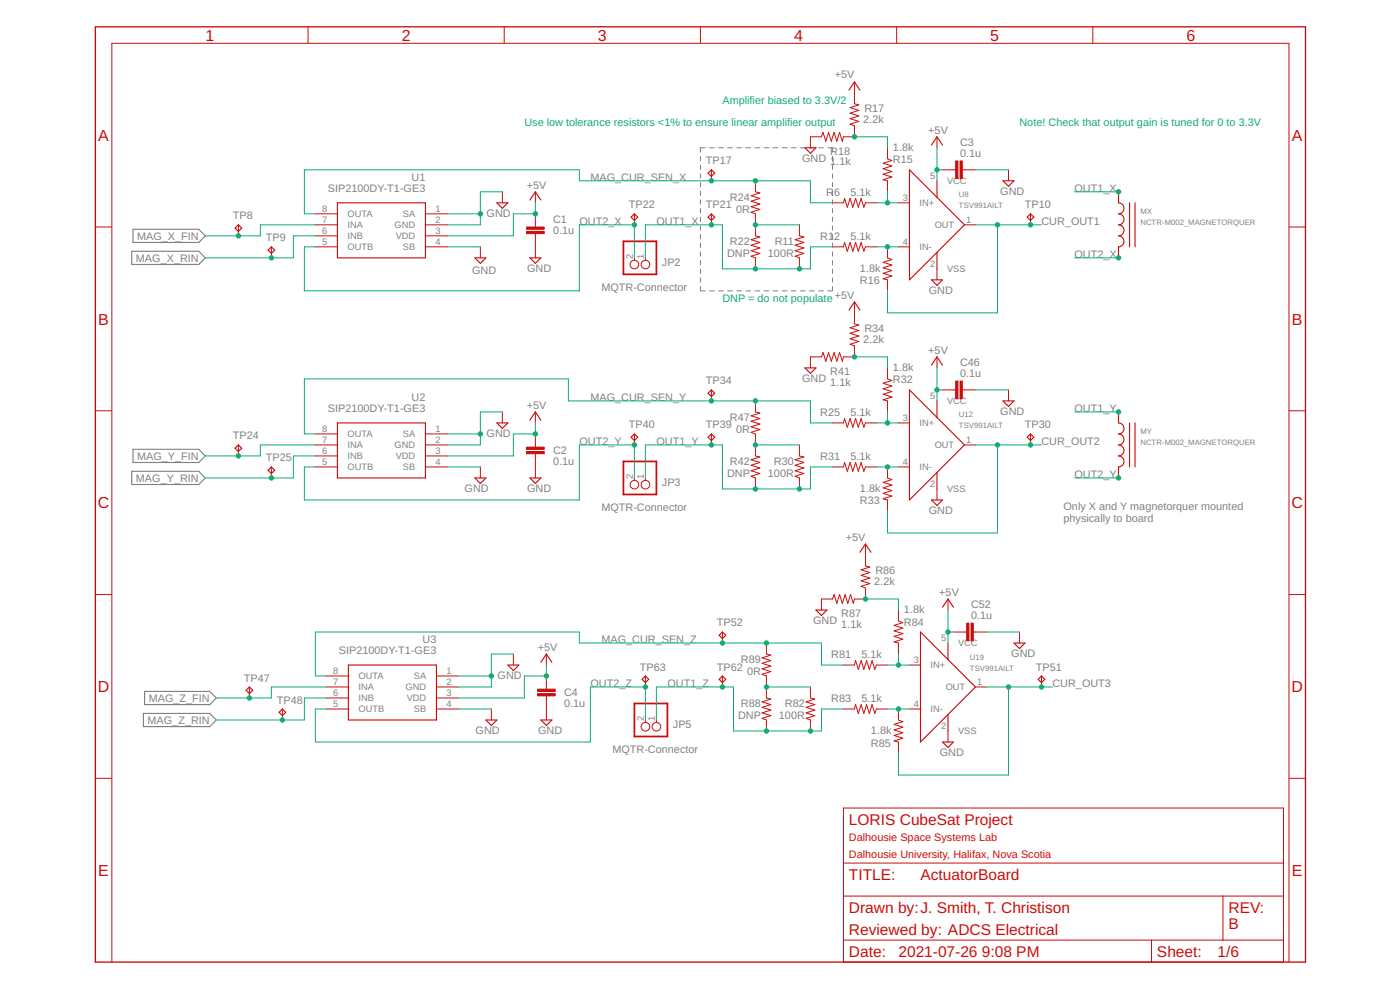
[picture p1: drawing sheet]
<svg xmlns="http://www.w3.org/2000/svg" width="420mm" height="297mm" viewBox="0 0 420 297" stroke-linecap="round" stroke-linejoin="round" font-family="sans-serif">
<g fill="none" stroke="#808080" stroke-width=".3">
<path d="M210.2 46.9v1.4M210.2 49.6v1.3M210.2 52.2v1.3M210.2 54.8v1.2M210.2 57.4v1.3M210.2 60v1.3M211.6 44.3h-1.4v1.4M212.9 44.3h1.5M215.7 44.3h1.4M218.4 44.3h1.4M221.1 44.3h1.4M223.9 44.3h1.4"/>
<path d="M226.6 44.3h1.4M229.3 44.3h1.4M232 44.3h1.5M234.8 44.3h1.4M237.5 44.3h1.4M240.2 44.3h1.4M243 44.3h1.4M245.7 44.3h1.4M248.4 44.3h1.4v1.4M249.8 46.9v1.4M249.8 49.6v1.3M249.8 52.2v1.3"/>
<path d="M249.8 54.8v1.2M249.8 57.4v1.3M249.8 60v1.3M210.2 62.6v1.3M210.2 65.2v1.3M210.2 67.8v1.3M210.2 70.4v1.3M210.2 73v1.3M210.2 75.6v1.3M210.2 78.2v1.3M249.8 62.6v1.3M249.8 65.2v1.3"/>
<path d="M249.8 67.8v1.3M249.8 70.4v1.3M249.8 73v1.3M249.8 75.6v1.3M249.8 78.2v1.3M210.2 80.8v1.3M210.2 83.4v1.3M210.2 86v1.3h1.4M212.9 87.3h1.5M215.7 87.3h1.4M218.4 87.3h1.4M221.1 87.3h1.4"/>
<path d="M223.9 87.3h1.4M226.6 87.3h1.4M229.3 87.3h1.4M232 87.3h1.5M234.8 87.3h1.4M237.5 87.3h1.4M240.2 87.3h1.4M243 87.3h1.4M245.7 87.3h1.4M249.8 80.8v1.3M249.8 83.4v1.3M249.8 86v1.3h-1.4"/>
</g>
<path d="M39.5 75.4h20.1l2 2-2 2h-20.1zM39.9 68.8h19.7l2 2-2 1.9h-19.7zM39.9 134.8h19.7l2 2-2 2h-19.7zM39.5 141.4h20.1l2 2-2 2h-20.1zM43 214.1h19.9l2 1.9-2 2h-19.9zM43.4 207.5h19.5l2 1.9-2 2h-19.5z" fill="none" stroke="#808080" stroke-width=".34"/>
<g fill="none" stroke="#c90d0c" stroke-width=".34">
<path d="M254.8 27l1.6-2.4 1.7 2.4M212.5 51.9l1-1 1 1-1 1zM241.6 44.3h3.3l-1.7 1.7zM272.9 50.9l16.6 16.6-16.6 16.5zM279.5 43.5l1.7-2.5 1.7 2.5M281.2 54.3v4.9M301 54.3h3.3l-1.6 1.6zM335.7 57.6v3.3a1.65 1.65 0 0 1 1.6 1.6 1.65 1.65 0 0 1-1.6 1.7 1.65 1.65 0 0 1 1.6 1.6 1.65 1.65 0 0 1-1.6 1.7 1.65 1.65 0 0 1 1.6 1.6 1.65 1.65 0 0 1-1.6 1.7 1.65 1.65 0 0 1 1.6 1.6 1.65 1.65 0 0 1-1.6 1.7v3.3M70.5 68.5l1-1 1 1-1 .9zM80.5 75.1l.9-1 1 1-1 1zM101.3 60.9h26.4v16.5h-26.4zM142.5 77.4h3.3l-1.6 1.6z"/>
<path d="M149.1 60.9h3.3l-1.6 1.6zM159 77.4h3.3l-1.6 1.6zM159 60l1.7-2.4 1.6 2.4M190.4 64.2l1 1-1 .9-1-.9zM212.5 65.2l1-1 1 1-1 .9zM281.2 75.7v5M308.3 65.2l1-1 1 1-1 .9zM339 60.9v13.2M340.6 60.9v13.2M254.8 93l1.6-2.4 1.7 2.4M279.5 84h3.4l-1.7 1.6zM212.5 118l1-1 1 1-1 1z"/>
<path d="M241.6 110.4h3.3l-1.7 1.6zM272.9 117l16.6 16.5-16.6 16.5zM279.5 109.6l1.7-2.5 1.7 2.5M70.5 134.5l1-1 1 1-1 1zM101.3 126.9h26.4v16.5h-26.4zM149.1 126.9h3.3l-1.6 1.6zM159 126.1l1.7-2.5 1.6 2.5M189.4 131.2l1-1 1 1-1 1zM212.5 131.2l1-1 1 1-1 1zM281.2 120.3v4.9M301 120.3h3.3l-1.6 1.6zM308.3 131.2l1-1 1 1-1 1z"/>
<path d="M335.7 123.6v3.3a1.65 1.65 0 0 1 1.6 1.6 1.65 1.65 0 0 1-1.6 1.7 1.65 1.65 0 0 1 1.6 1.6 1.65 1.65 0 0 1-1.6 1.7 1.65 1.65 0 0 1 1.6 1.6 1.65 1.65 0 0 1-1.6 1.7 1.65 1.65 0 0 1 1.6 1.7 1.65 1.65 0 0 1-1.6 1.6v3.3M339 126.9v13.2M340.6 126.9v13.2M81.4 140.1l1 1-1 1-.9-1zM142.5 143.4h3.3l-1.6 1.7zM159 143.4h3.3l-1.6 1.7zM279.5 150h3.4l-1.7 1.7zM281.2 141.8v4.9M258.1 165.7l1.6-2.5 1.7 2.5M104.6 199.5h26.4v16.5h-26.4zM152.4 199.5h3.3l-1.6 1.7zM162.3 198.7l1.7-2.5 1.6 2.5"/>
<path d="M215.8 190.6l1-1 1 1-1 1zM244.9 183h3.3l-1.7 1.7zM276.2 189.6l16.6 16.5-16.6 16.5zM282.9 182.2l1.6-2.5 1.7 2.5M284.5 192.9v5M304.3 192.9h3.3l-1.6 1.7zM73.9 207.1l.9-1 1 1-1 1zM83.8 213.7l1-1 .9 1-.9 1zM145.8 216h3.3l-1.6 1.7zM162.3 216h3.3l-1.6 1.7zM192.7 203.8l1-1 1 1-1 1zM215.8 203.8l1-1 1 1-1 1z"/>
<path d="M284.5 214.4v4.9M311.6 203.8l1-1 1 1-1 1zM282.9 222.6h3.3l-1.7 1.7z"/>
</g>
<path d="M28.6 8h363.2v280.7h-363.2z" fill="none" stroke="#c90d0c" stroke-width=".4"/>
<g fill="none" stroke="#c90d0c" stroke-width=".3">
<path d="M92.5 8v5M151.3 8v5M210.2 8v5M269.1 8v5M328 8v5M256.4 24.6v6.5l1.3 .4-2.6 .8 2.6 .8-2.6 .9 2.6 .8-2.6 .8 2.6 .8-2.6 .9 1.3 .4v3.3h-3.3l-.3 1.4-.8-2.7-.9 2.7-.8-2.7-.8 2.7-.8-2.7-.9 2.7-.8-2.7-.5 1.3h-3.3v3.3M150.8 57.6v3.3M160.7 57.6v3.3M213.5 50.9v3.4M226.7 54.3v3.3l1.3 .3-2.6 .8 2.6 .8-2.6 .9 2.6 .8-2.6 .8 2.6 .8-2.6 .9 1.3 .5v6.6l1.3 .3-2.6 .8 2.6 .8-2.6 .9 2.6 .8-2.6 .8 2.6 .9-2.6 .8 1.3 .5v3.3M266.3 44.3v3.3l1.4 .6-2.7 .8 2.7 .8-2.7 .8 2.7 .9-2.7 .8 2.7 .8-2.7 .8 1.3 .4v3.3M281.2 41v3.3"/>
<path d="M282.9 50.9h3.9M288.8 50.9h4M302.7 50.9v3.4M28.6 68.1h5M71.5 67.5v3.3M81.4 74.1v3.3M94.7 74.1h6.6M94.7 67.5h6.6M94.7 64.2h6.6M94.7 70.8h6.6M127.7 74.1h6.6M127.7 67.5h6.6"/>
<path d="M127.7 64.2h6.6M127.7 70.8h6.6M144.2 74.1v3.3M160.7 64.2v3.9M160.7 70.1v7.3M190.4 64.2v3.3M190.4 77.4v.7M193.7 77.4v.7M213.5 64.2v3.3M239.9 67.5v3.3l1.3 .3-2.6 .8 2.6 .8-2.6 .9 2.6 .8-2.6 .8 2.6 .9-2.6 .8 1.3 .5v3.3M249.8 60.9h3.3l.4-1.4 .8 2.7 .8-2.7 .8 2.7 .9-2.7 .8 2.7 .8-2.7 .8 2.7 .5-1.3h3.3M249.8 74.1h3.3l.4-1.4 .8 2.7 .8-2.7 .8 2.7 .9-2.7 .8 2.7 .8-2.7 .8 2.7 .5-1.3h3.3"/>
<path d="M266.3 74.1v3.3l1.4 .5-2.7 .8 2.7 .8-2.7 .8 2.7 .9-2.7 .8 2.7 .8-2.7 .9 1.3 .3v3.3M269.6 60.9h3.3M269.6 74.1h3.3M289.5 67.5h3.3M309.3 64.2v3.3M386.8 68.1h5M256.4 90.6v6.6l1.3 .3-2.6 .8 2.6 .9-2.6 .8 2.6 .8-2.6 .8 2.6 .9-2.6 .8 1.3 .5v3.3h-3.3l-.3 1.3-.8-2.6-.9 2.6-.8-2.6-.8 2.6-.8-2.6-.9 2.6-.8-2.6-.5 1.3h-3.3v3.3M281.2 80.7v3.3M213.5 117v3.3M266.3 110.4v3.3l1.4 .5-2.7 .8 2.7 .8-2.7 .8 2.7 .9-2.7 .8 2.7 .8-2.7 .9 1.3 .3v3.3M281.2 107.1v3.3M282.9 117h3.9"/>
<path d="M288.8 117h4M302.7 117v3.3M28.6 123.3h5M71.5 133.5v3.3M94.7 133.5h6.6M94.7 130.2h6.6M94.7 136.8h6.6M127.7 133.5h6.6M127.7 130.2h6.6M127.7 136.8h6.6M150.8 123.6v3.3M160.7 123.6v3.3"/>
<path d="M160.7 130.2v4M160.7 136.1v7.3M190.4 130.2v3.3M213.5 130.2v3.3M226.7 120.3v3.3l1.3 .3-2.6 .9 2.6 .8-2.6 .8 2.6 .8-2.6 .9 2.6 .8-2.6 .8 1.3 .5v6.6l1.3 .3-2.6 .8 2.6 .9-2.6 .8 2.6 .8-2.6 .8 2.6 .9-2.6 .8 1.3 .5v3.3M239.9 133.5v3.3l1.3 .3-2.6 .8 2.6 .9-2.6 .8 2.6 .8-2.6 .8 2.6 .9-2.6 .8 1.3 .5v3.3M249.8 126.9h3.3l.4-1.3 .8 2.6 .8-2.6 .8 2.6 .9-2.6 .8 2.6 .8-2.6 .8 2.6 .5-1.3h3.3M269.6 126.9h3.3M289.5 133.5h3.3M309.3 130.2v3.3M386.8 123.3h5M81.4 140.1v3.3"/>
<path d="M94.7 140.1h6.6M127.7 140.1h6.6M144.2 140.1v3.3M190.4 143.4v.7M193.7 143.4v.7M249.8 140.1h3.3l.4-1.3 .8 2.6 .8-2.6 .8 2.6 .9-2.6 .8 2.6 .8-2.6 .8 2.6 .5-1.3h3.3M266.3 140.1v3.3l1.4 .5-2.7 .8 2.7 .8-2.7 .9 2.7 .8-2.7 .8 2.7 .8-2.7 .9 1.3 .3v3.3M269.6 140.1h3.3M281.2 146.7v3.3M28.6 178.4h5M259.7 163.2v6.6l1.3 .3-2.6 .9 2.6 .8-2.6 .8 2.6 .8-2.6 .9 2.6 .8-2.6 .8 1.3 .5v3.3h-3.3l-.3 1.3-.8-2.6-.9 2.6-.8-2.6-.8 2.6-.8-2.6-.9 2.6-.8-2.6-.5 1.3h-3.3v3.3M284.5 179.7v3.3"/>
<path d="M386.8 178.4h5M154.1 196.2v3.3M164 196.2v3.3M216.8 189.6v3.3M230 192.9v3.3l1.3 .4-2.6 .8 2.6 .8-2.6 .8 2.6 .9-2.6 .8 2.6 .8-2.6 .8 1.3 .5v6.6l1.3 .4-2.6 .8 2.6 .8-2.6 .8 2.6 .9-2.6 .8 2.6 .8-2.6 .8 1.3 .5v3.3M253.1 199.5h3.3l.4-1.3 .8 2.7 .8-2.7 .8 2.7 .9-2.7 .8 2.7 .8-2.7 .9 2.7 .4-1.4h3.3M269.6 183v3.3l1.4 .5-2.7 .8 2.7 .9-2.7 .8 2.7 .8-2.7 .8 2.7 .9-2.7 .8 1.3 .3v3.3M272.9 199.5h3.3M286.2 189.6h3.9M292.1 189.6h4M306 189.6v3.3M74.8 206.1v3.3"/>
<path d="M84.8 212.7v3.3M98 212.7h6.6M98 206.1h6.6M98 202.8h6.6M98 209.4h6.6M131 212.7h6.6M131 206.1h6.6M131 202.8h6.6M131 209.4h6.6M147.5 212.7v3.3M164 202.8v4M164 208.8v7.2"/>
<path d="M193.7 202.8v3.3M193.7 216v.8M197 216v.8M216.8 202.8v3.3M243.2 206.1v3.3l1.3 .4-2.6 .8 2.6 .8-2.6 .8 2.6 .9-2.6 .8 2.6 .8-2.6 .8 1.3 .5v3.3M253.1 212.7h3.3l.4-1.3 .8 2.7 .8-2.7 .8 2.7 .9-2.7 .8 2.7 .8-2.7 .9 2.7 .4-1.4h3.3M269.6 212.7v3.3l1.4 .5-2.7 .9 2.7 .8-2.7 .8 2.7 .8-2.7 .9 2.7 .8-2.7 .8 1.3 .3v3.3M272.9 212.7h3.3M284.5 219.3v3.3M292.8 206.1h3.3M312.6 202.8v3.3M28.6 233.5h5"/>
<path d="M386.8 233.5h5M253.1 242.4h132.1v46.3h-132.1zM253.1 259h132.1M253.1 268.9h132.1M367 268.9v13.2M33.6 288.7v-275.7h353.2v275.7M253.1 282.1h132.1M345.6 282.1v6.6"/>
<circle cx="190.4" cy="79.4" r="1.29"/>
<circle cx="193.7" cy="79.4" r="1.29"/>
<circle cx="190.4" cy="145.4" r="1.29"/>
<circle cx="193.7" cy="145.4" r="1.29"/>
<circle cx="193.7" cy="218.1" r="1.29"/>
<circle cx="197" cy="218.1" r="1.29"/>
</g>
<g fill="#c90d0c" stroke="#c90d0c" stroke-width=".3">
<path d="M158 69.4h5.3v.7h-5.3z"/>
<path d="M158 68.1h5.3v.7h-5.3z"/>
<path d="M158 134.2h5.3v.6h-5.3z"/>
<path d="M158 135.5h5.3v.6h-5.3z"/>
<path d="M288.1 48.3h.7v5.3h-.7z"/>
<path d="M286.8 48.3h.7v5.3h-.7z"/>
<path d="M288.1 114.3h.7v5.3h-.7z"/>
<path d="M286.8 114.3h.7v5.3h-.7z"/>
<path d="M291.4 187h.7v5.3h-.7z"/>
<path d="M290.1 187h.7v5.3h-.7z"/>
<path d="M161.3 206.8h5.3v.7h-5.3z"/>
<path d="M161.3 208.1h5.3v.7h-5.3z"/>
</g>
<path d="M187.1 72.4h9.9v9.9h-9.9zM187.1 138.5h9.9v9.9h-9.9zM190.4 211.1h9.9v9.9h-9.9z" fill="none" stroke="#c90d0c" stroke-width=".53"/>
<g fill="none" stroke="#0dab76" stroke-width=".3">
<path d="M150.8 57.6h-6.6v9.9h-9.9M256.4 41h9.9v3.3M266.3 57.6v3.3M281.2 50.9h1.7M281.2 44.3v10M292.8 50.9h9.9M322.5 57.6h13.2M94.7 74.1h-3.3v13.2h82.5v-19.8h16.5v9.9M94.7 67.5h-16.6v3.3h-16.5M94.7 70.8h-6.6v6.6h-26.5M134.3 74.1h9.9M134.3 64.2h9.9"/>
<path d="M160.7 60.9v3.3h-6.6v6.6h-19.8M226.7 67.5h13.2M249.8 60.9h-6.6v-6.6h-69.3v-3.4h-82.5v13.3h3.3M249.8 74.1h-6.6v6.6h-26.4v-13.2h-23.1v9.9M263 74.1h6.6M263 60.9h6.6M292.8 67.5h19.8M299.4 67.5v26.4h-33.1v-6.6M322.5 77.4h13.2M256.4 107.1h9.9v3.3M281.2 117h1.7M281.2 110.4v9.9"/>
<path d="M292.8 117h9.9M94.7 133.5h-16.6v3.3h-16.5M94.7 136.8h-6.6v6.6h-26.5M134.3 130.2h9.9M150.8 123.6h-6.6v9.9h-9.9M160.7 126.9v3.3h-6.6v6.6h-19.8M226.7 133.5h13.2M249.8 126.9h-6.6v-6.6h-72.6v-6.6h-79.2v16.5h3.3M263 126.9h6.6M266.3 123.6v3.3M292.8 133.5h19.8M299.4 133.5v26.4h-33.1v-6.6"/>
<path d="M322.5 123.6h13.2M94.7 140.1h-3.3v9.9h82.5v-16.5h16.5v9.9M134.3 140.1h9.9M249.8 140.1h-6.6v6.6h-26.4v-13.2h-23.1v9.9M263 140.1h6.6M322.5 143.4h13.2M259.7 179.7h9.9v3.3M154.1 196.2h-6.6v9.9h-9.9M164 199.5v3.3h-6.6v6.6h-19.8M253.1 199.5h-6.6v-6.6h-72.6v-3.3h-79.2v13.2h3.3M266.3 199.5h6.6M269.6 196.2v3.3"/>
<path d="M284.5 189.6h1.7M284.5 183v9.9M296.1 189.6h9.9M98 212.7h-3.3v9.9h82.5v-16.5h16.5v9.9M98 206.1h-16.6v3.3h-16.5M98 209.4h-6.6v6.6h-26.5M137.6 212.7h9.9M137.6 202.8h9.9M230 206.1h13.2M253.1 212.7h-6.6v6.6h-26.4v-13.2h-23.1v9.9M266.3 212.7h6.6M296.1 206.1h19.8"/>
<path d="M302.7 206.1v26.4h-33.1v-6.6"/>
</g>
<g fill="#0dab76" stroke="#0dab76" stroke-width=".3">
<circle cx="144.2" cy="130.2" r=".66"/>
<circle cx="147.5" cy="202.8" r=".66"/>
<circle cx="144.2" cy="64.2" r=".66"/>
<circle cx="312.6" cy="206.1" r=".66"/>
<circle cx="302.7" cy="206.1" r=".66"/>
<circle cx="335.7" cy="57.6" r=".66"/>
<circle cx="226.7" cy="80.7" r=".66"/>
<circle cx="239.9" cy="80.7" r=".66"/>
<circle cx="213.5" cy="67.5" r=".66"/>
<circle cx="335.7" cy="77.4" r=".66"/>
<circle cx="190.4" cy="67.5" r=".66"/>
<circle cx="335.7" cy="123.6" r=".66"/>
<circle cx="226.7" cy="146.7" r=".66"/>
<circle cx="239.9" cy="146.7" r=".66"/>
<circle cx="213.5" cy="133.5" r=".66"/>
<circle cx="335.7" cy="143.4" r=".66"/>
<circle cx="190.4" cy="133.5" r=".66"/>
<circle cx="71.5" cy="70.8" r=".66"/>
<circle cx="81.4" cy="77.4" r=".66"/>
<circle cx="160.7" cy="130.2" r=".66"/>
<circle cx="160.7" cy="64.2" r=".66"/>
<circle cx="281.2" cy="50.9" r=".66"/>
<circle cx="281.2" cy="117" r=".66"/>
<circle cx="284.5" cy="189.6" r=".66"/>
<circle cx="164" cy="202.8" r=".66"/>
<circle cx="226.7" cy="54.3" r=".66"/>
<circle cx="213.5" cy="54.3" r=".66"/>
<circle cx="266.3" cy="74.1" r=".66"/>
<circle cx="266.3" cy="60.9" r=".66"/>
<circle cx="256.4" cy="41" r=".66"/>
<circle cx="226.7" cy="67.5" r=".66"/>
<circle cx="266.3" cy="140.1" r=".66"/>
<circle cx="266.3" cy="126.9" r=".66"/>
<circle cx="256.4" cy="107.1" r=".66"/>
<circle cx="226.7" cy="133.5" r=".66"/>
<circle cx="269.6" cy="212.7" r=".66"/>
<circle cx="269.6" cy="199.5" r=".66"/>
<circle cx="259.7" cy="179.7" r=".66"/>
<circle cx="230" cy="206.1" r=".66"/>
<circle cx="71.5" cy="136.8" r=".66"/>
<circle cx="81.4" cy="143.4" r=".66"/>
<circle cx="74.8" cy="209.4" r=".66"/>
<circle cx="84.8" cy="216" r=".66"/>
<circle cx="230" cy="192.9" r=".66"/>
<circle cx="216.8" cy="192.9" r=".66"/>
<circle cx="230" cy="219.3" r=".66"/>
<circle cx="243.2" cy="219.3" r=".66"/>
<circle cx="216.8" cy="206.1" r=".66"/>
<circle cx="193.7" cy="206.1" r=".66"/>
<circle cx="309.3" cy="67.5" r=".66"/>
<circle cx="299.4" cy="67.5" r=".66"/>
<circle cx="309.3" cy="133.5" r=".66"/>
<circle cx="299.4" cy="133.5" r=".66"/>
<circle cx="226.7" cy="120.3" r=".66"/>
<circle cx="213.5" cy="120.3" r=".66"/>
</g>
<g font-size="4.8" fill="#c90d0c">
<text x="61.7" y="12.2">1</text>
<text x="120.6" y="12.2">2</text>
<text x="179.4" y="12.2">3</text>
<text x="238.3" y="12.2">4</text>
<text x="297.2" y="12.2">5</text>
<text x="356.1" y="12.2">6</text>
<text x="29.5" y="42.2">A</text>
<text x="387.7" y="42.2">A</text>
<text x="29.5" y="97.4">B</text>
<text x="387.7" y="97.4">B</text>
<text x="29.4" y="152.5">C</text>
<text x="387.6" y="152.5">C</text>
<text x="29.4" y="207.7">D</text>
<text x="387.6" y="207.7">D</text>
<text x="29.5" y="262.8">E</text>
<text x="387.7" y="262.8">E</text>
</g>
<g font-size="4.7" fill="#c90d0c">
<text x="254.8" y="247.4">LORIS CubeSat Project</text>
<text x="254.8" y="263.9">TITLE:</text>
<text x="276.2" y="263.9">ActuatorBoard</text>
<text x="254.8" y="273.8">Drawn by:J. Smith, T. Christison</text>
<text x="368.7" y="273.8">REV:</text>
<text x="254.8" y="280.4">Reviewed by: ADCS Electrical</text>
<text x="368.7" y="278.8">B</text>
<text x="254.8" y="287">Date:</text>
<text x="269.6" y="287">2021-07-26</text>
<text x="294.7" y="287">9:08 PM</text>
<text x="347.2" y="287">Sheet:</text>
<text x="365.4" y="287">1/6</text>
</g>
<g font-size="3.3" fill="#808080">
<text x="250.5" y="23.5">+5V</text>
<text x="259.4" y="33.5">R17</text>
<text x="259.1" y="36.8">2.2k</text>
<text x="278.6" y="40.1">+5V</text>
<text x="249.2" y="46.4">R18</text>
<text x="268" y="45.3">1.8k</text>
<text x="288.1" y="47.2">0.1u</text>
<text x="288.1" y="43.9">C3</text>
<text x="211.9" y="49.3">TP17</text>
<text x="240.8" y="48.5">GND</text>
<text x="249.2" y="49.6">1.1k</text>
<text x="268" y="49">R15</text>
<text x="98.4" y="57.6">SIP2100DY-T1-GE3</text>
<text x="123.5" y="54.3">U1</text>
<text x="158.1" y="56.6">+5V</text>
<text x="177.2" y="54.3">MAG_CUR_SEN_X</text>
<text x="248" y="58.8">R6</text>
<text x="255.2" y="58.9">5.1k</text>
<text x="300.2" y="58.4">GND</text>
<text x="322.5" y="57.6">OUT1_X</text>
<text x="69.9" y="65.8">TP8</text>
<text x="146" y="65">GND</text>
<text x="188.7" y="62.5">TP22</text>
<text x="211.9" y="62.5">TP21</text>
<text x="219.1" y="60.2">R24</text>
<text x="220.9" y="63.8">0R</text>
<text x="307.6" y="62.5">TP10</text>
<text x="41.2" y="71.9">MAG_X_FIN</text>
<text x="166" y="70.3">0.1u</text>
<text x="166" y="67">C1</text>
<text x="173.9" y="67.5">OUT2_X</text>
<text x="197" y="67.5">OUT1_X</text>
<text x="312.6" y="67.5">CUR_OUT1</text>
<text x="79.8" y="72.4">TP9</text>
<text x="218.2" y="77">DNP</text>
<text x="219.1" y="73.4">R22</text>
<text x="230.5" y="77">100R</text>
<text x="232.5" y="73.4">R11</text>
<text x="246.2" y="72">R12</text>
<text x="255.2" y="72.1">5.1k</text>
<text x="322.5" y="77.4">OUT2_X</text>
<text x="40.8" y="78.5">MAG_X_RIN</text>
<text x="141.7" y="82.2">GND</text>
<text x="158.2" y="81.5">GND</text>
<text x="198.7" y="79.8">JP2</text>
<text x="258.1" y="81.7">1.8k</text>
<text x="180.5" y="87.3">MQTR-Connector</text>
<text x="250.5" y="89.6">+5V</text>
<text x="258.1" y="85.3">R16</text>
<text x="278.7" y="88.1">GND</text>
<text x="259.4" y="99.5">R34</text>
<text x="259.1" y="102.8">2.2k</text>
<text x="278.6" y="106.1">+5V</text>
<text x="249.2" y="112.4">R41</text>
<text x="268" y="111.4">1.8k</text>
<text x="288.1" y="113.2">0.1u</text>
<text x="288.1" y="109.9">C46</text>
<text x="211.9" y="115.3">TP34</text>
<text x="240.8" y="114.5">GND</text>
<text x="249.2" y="115.7">1.1k</text>
<text x="268" y="115">R32</text>
<text x="98.4" y="123.6">SIP2100DY-T1-GE3</text>
<text x="123.5" y="120.3">U2</text>
<text x="158.1" y="122.6">+5V</text>
<text x="177.2" y="120.3">MAG_CUR_SEN_Y</text>
<text x="246.2" y="124.9">R25</text>
<text x="255.2" y="124.9">5.1k</text>
<text x="300.2" y="124.4">GND</text>
<text x="322.5" y="123.6">OUT1_Y</text>
<text x="69.9" y="131.8">TP24</text>
<text x="146" y="131">GND</text>
<text x="188.7" y="128.5">TP40</text>
<text x="211.9" y="128.5">TP39</text>
<text x="219.1" y="126.2">R47</text>
<text x="220.9" y="129.9">0R</text>
<text x="307.6" y="128.5">TP30</text>
<text x="41.2" y="137.9">MAG_Y_FIN</text>
<text x="166" y="136.3">C2</text>
<text x="173.9" y="133.5">OUT2_Y</text>
<text x="197" y="133.5">OUT1_Y</text>
<text x="312.6" y="133.5">CUR_OUT2</text>
<text x="79.8" y="138.4">TP25</text>
<text x="166" y="139.6">0.1u</text>
<text x="218.2" y="143.1">DNP</text>
<text x="219.1" y="139.4">R42</text>
<text x="230.5" y="143.1">100R</text>
<text x="232.3" y="139.4">R30</text>
<text x="246.2" y="138.1">R31</text>
<text x="255.2" y="138.1">5.1k</text>
<text x="322.5" y="143.4">OUT2_Y</text>
<text x="40.8" y="144.6">MAG_Y_RIN</text>
<text x="139.4" y="147.5">GND</text>
<text x="158.2" y="147.5">GND</text>
<text x="198.7" y="145.9">JP3</text>
<text x="258.1" y="147.7">1.8k</text>
<text x="180.5" y="153.3">MQTR-Connector</text>
<text x="258.1" y="151.4">R33</text>
<text x="278.7" y="154.1">GND</text>
<text x="319.2" y="153.1">Only X and Y magnetorquer mounted</text>
<text x="319.2" y="156.6">physically to board</text>
<text x="253.8" y="162.2">+5V</text>
<text x="262.7" y="172.2">R86</text>
<text x="262.4" y="175.4">2.2k</text>
<text x="281.9" y="178.7">+5V</text>
<text x="252.5" y="185">R87</text>
<text x="271.3" y="184">1.8k</text>
<text x="291.4" y="185.8">0.1u</text>
<text x="291.4" y="182.5">C52</text>
<text x="215.2" y="188">TP52</text>
<text x="244.1" y="187.1">GND</text>
<text x="252.5" y="188.3">1.1k</text>
<text x="271.3" y="187.7">R84</text>
<text x="101.7" y="196.2">SIP2100DY-T1-GE3</text>
<text x="126.8" y="192.9">U3</text>
<text x="161.4" y="195.2">+5V</text>
<text x="180.5" y="192.9">MAG_CUR_SEN_Z</text>
<text x="249.5" y="197.5">R81</text>
<text x="258.5" y="197.5">5.1k</text>
<text x="303.5" y="197.1">GND</text>
<text x="149.3" y="203.7">GND</text>
<text x="192.1" y="201.2">TP63</text>
<text x="215.2" y="201.2">TP62</text>
<text x="222.4" y="198.8">R89</text>
<text x="224.2" y="202.5">0R</text>
<text x="310.9" y="201.2">TP51</text>
<text x="73.2" y="204.5">TP47</text>
<text x="169.3" y="208.9">C4</text>
<text x="177.2" y="206.1">OUT2_Z</text>
<text x="200.3" y="206.1">OUT1_Z</text>
<text x="315.9" y="206.1">CUR_OUT3</text>
<text x="44.6" y="210.6">MAG_Z_FIN</text>
<text x="83.1" y="211.1">TP48</text>
<text x="169.3" y="212.2">0.1u</text>
<text x="221.5" y="215.7">DNP</text>
<text x="222.4" y="212">R88</text>
<text x="233.8" y="215.7">100R</text>
<text x="235.6" y="212">R82</text>
<text x="249.5" y="210.7">R83</text>
<text x="258.5" y="210.7">5.1k</text>
<text x="44.3" y="217.2">MAG_Z_RIN</text>
<text x="142.7" y="220.2">GND</text>
<text x="161.5" y="220.2">GND</text>
<text x="202" y="218.5">JP5</text>
<text x="261.4" y="220.3">1.8k</text>
<text x="183.8" y="225.9">MQTR-Connector</text>
<text x="261.4" y="224">R85</text>
<text x="282" y="226.8">GND</text>
</g>
<g font-size="3.3" fill="#0dab76">
<text x="216.8" y="31.1">Amplifier biased to 3.3V/2</text>
<text x="157.4" y="37.7">Use low tolerance resistors &lt;1% to ensure linear amplifier output</text>
<text x="306" y="37.7">Note! Check that output gain is tuned for 0 to 3.3V</text>
<text x="216.8" y="90.6">DNP = do not populate</text>
</g>
<g font-size="3.3" fill="#c90d0c">
<text x="254.8" y="252.4">Dalhousie Space Systems Lab</text>
<text x="254.8" y="257.3">Dalhousie University, Halifax, Nova Scotia</text>
</g>
<g font-size="2.8" fill="#808080">
<text x="279.2" y="53.8">5</text>
<text x="284.2" y="55.2">VCC</text>
<text x="96.7" y="63.7">8</text>
<text x="104.3" y="65.2">OUTA</text>
<text x="120.9" y="65.2">SA</text>
<text x="130.7" y="63.7">1</text>
<text x="270.9" y="60.4">3</text>
<text x="276" y="61.9">IN+</text>
<text x="96.7" y="70.3">6</text>
<text x="96.7" y="67">7</text>
<text x="104.3" y="71.8">INB</text>
<text x="104.3" y="68.5">INA</text>
<text x="118.4" y="68.5">GND</text>
<text x="118.7" y="71.8">VDD</text>
<text x="130.7" y="67">2</text>
<text x="130.7" y="70.3">3</text>
<text x="280.5" y="68.5">OUT</text>
<text x="289.9" y="67">1</text>
<text x="96.7" y="73.6">5</text>
<text x="104.3" y="75.1">OUTB</text>
<text x="120.9" y="75.1">SB</text>
<text x="130.7" y="73.6">4</text>
<text x="189.9" y="77.6" transform="rotate(-90 189.9 77.6)">2</text>
<text x="193.2" y="77.6" transform="rotate(-90 193.2 77.6)">1</text>
<text x="270.9" y="73.6">4</text>
<text x="276" y="75.1">IN-</text>
<text x="279.2" y="80.2">2</text>
<text x="284.2" y="81.7">VSS</text>
<text x="279.2" y="119.8">5</text>
<text x="284.2" y="121.3">VCC</text>
<text x="96.7" y="129.7">8</text>
<text x="104.3" y="131.2">OUTA</text>
<text x="120.9" y="131.2">SA</text>
<text x="130.7" y="129.7">1</text>
<text x="270.9" y="126.4">3</text>
<text x="276" y="127.9">IN+</text>
<text x="96.7" y="136.3">6</text>
<text x="96.7" y="133">7</text>
<text x="104.3" y="137.8">INB</text>
<text x="104.3" y="134.5">INA</text>
<text x="118.4" y="134.5">GND</text>
<text x="118.7" y="137.8">VDD</text>
<text x="130.7" y="133">2</text>
<text x="130.7" y="136.3">3</text>
<text x="280.5" y="134.5">OUT</text>
<text x="289.9" y="133">1</text>
<text x="96.7" y="139.6">5</text>
<text x="104.3" y="141.1">OUTB</text>
<text x="120.9" y="141.1">SB</text>
<text x="130.7" y="139.6">4</text>
<text x="189.9" y="143.7" transform="rotate(-90 189.9 143.7)">2</text>
<text x="193.2" y="143.7" transform="rotate(-90 193.2 143.7)">1</text>
<text x="270.9" y="139.6">4</text>
<text x="276" y="141.1">IN-</text>
<text x="279.2" y="146.2">2</text>
<text x="284.2" y="147.7">VSS</text>
<text x="282.5" y="192.5">5</text>
<text x="287.5" y="193.9">VCC</text>
<text x="100" y="202.4">8</text>
<text x="107.6" y="203.8">OUTA</text>
<text x="124.2" y="203.8">SA</text>
<text x="134" y="202.4">1</text>
<text x="274.2" y="199.1">3</text>
<text x="279.3" y="200.5">IN+</text>
<text x="100" y="209">6</text>
<text x="100" y="205.7">7</text>
<text x="107.6" y="207.1">INA</text>
<text x="121.7" y="207.1">GND</text>
<text x="134" y="205.7">2</text>
<text x="134" y="209">3</text>
<text x="283.8" y="207.1">OUT</text>
<text x="293.2" y="205.7">1</text>
<text x="100" y="212.3">5</text>
<text x="107.6" y="213.7">OUTB</text>
<text x="107.6" y="210.4">INB</text>
<text x="122" y="210.4">VDD</text>
<text x="124.2" y="213.7">SB</text>
<text x="134" y="212.3">4</text>
<text x="274.2" y="212.3">4</text>
<text x="279.3" y="213.7">IN-</text>
<text x="193.2" y="216.3" transform="rotate(-90 193.2 216.3)">2</text>
<text x="196.5" y="216.3" transform="rotate(-90 196.5 216.3)">1</text>
<text x="282.5" y="218.9">2</text>
<text x="287.5" y="220.3">VSS</text>
</g>
<g font-size="2.3" fill="#808080">
<text x="287.8" y="59.2">U8</text>
<text x="287.8" y="62.5">TSV991AILT</text>
<text x="342.3" y="64.2">MX</text>
<text x="342.3" y="67.5">NCTR-M002_MAGNETORQUER</text>
<text x="287.8" y="125.2">U12</text>
<text x="287.8" y="128.5">TSV991AILT</text>
<text x="342.3" y="130.2">MY</text>
<text x="342.3" y="133.5">NCTR-M002_MAGNETORQUER</text>
<text x="291.1" y="197.9">U19</text>
<text x="291.1" y="201.2">TSV991AILT</text>
</g>
</svg>
